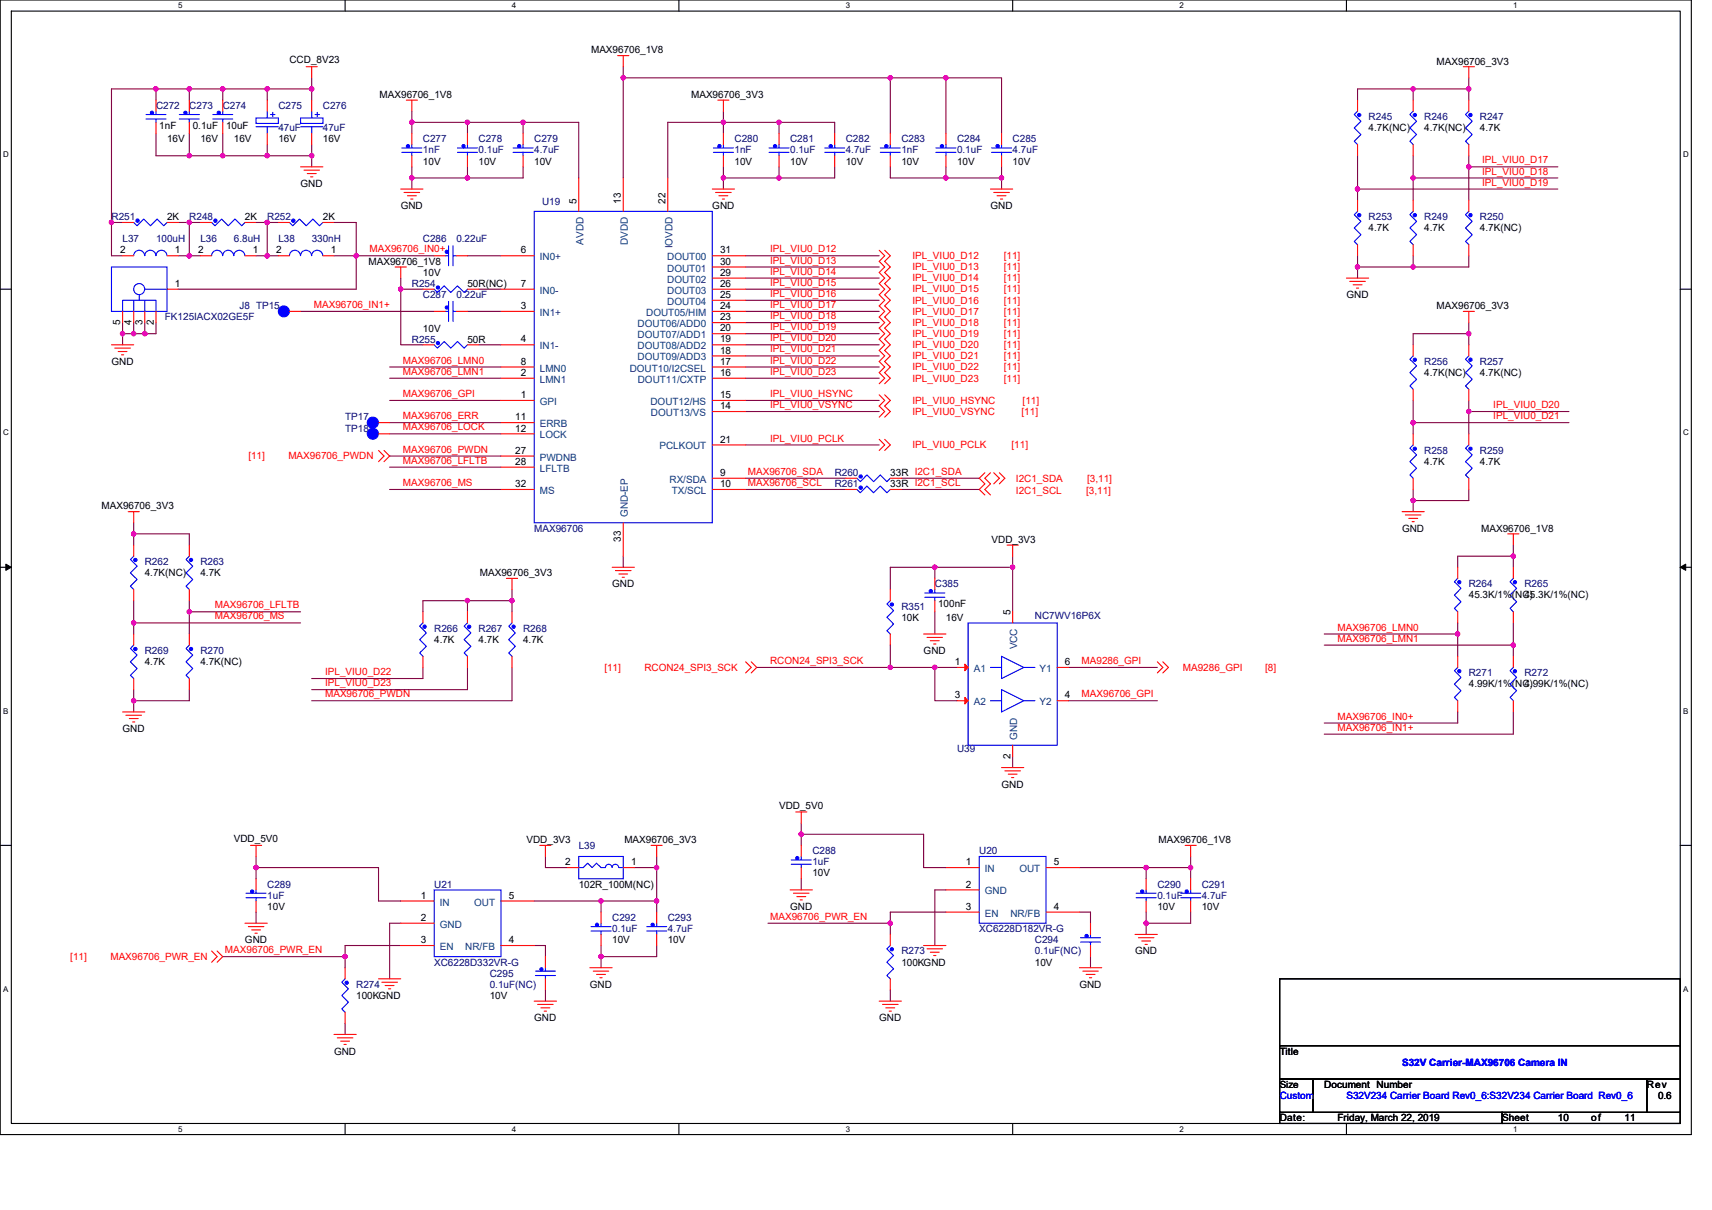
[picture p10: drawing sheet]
<svg xmlns="http://www.w3.org/2000/svg" width="297mm" height="210mm" viewBox="0 0 297 210" stroke-linecap="round" stroke-linejoin="round" font-family="sans-serif">
<path d="M0 0h293.5v196.9h-293.5zM2 1.9h289.5v193.1h-289.5z" fill="none" stroke="#000" stroke-width=".19"/>
<g fill="#fff">
<path d="M30.9 .2h.8v1.6h-.8z"/>
<path d="M30.9 195.2h.8v1.5h-.8z"/>
</g>
<path d="M59.9 0v1.9M59.9 195v1.9" fill="none" stroke="#000" stroke-width=".19"/>
<g fill="#fff">
<path d="M88.8 .2h.8v1.6h-.8z"/>
<path d="M88.8 195.2h.8v1.5h-.8z"/>
</g>
<path d="M117.8 0v1.9M117.8 195v1.9" fill="none" stroke="#000" stroke-width=".19"/>
<g fill="#fff">
<path d="M146.7 .2h.8v1.6h-.8z"/>
<path d="M146.7 195.2h.8v1.5h-.8z"/>
</g>
<path d="M175.7 0v1.9M175.7 195v1.9" fill="none" stroke="#000" stroke-width=".19"/>
<g fill="#fff">
<path d="M204.7 .2h.7v1.6h-.7z"/>
<path d="M204.7 195.2h.7v1.5h-.7z"/>
</g>
<path d="M233.6 0v1.9M233.6 195v1.9" fill="none" stroke="#000" stroke-width=".19"/>
<g fill="#fff">
<path d="M262.6 .2h.7v1.6h-.7z"/>
<path d="M262.6 195.2h.7v1.5h-.7z"/>
<path d="M.5 26.1h1v1.5h-1z"/>
<path d="M292 26.1h1v1.5h-1z"/>
<path d="M.5 74.3h1v1.6h-1z"/>
<path d="M292 74.3h1v1.6h-1z"/>
</g>
<path d="M0 50.2h2M291.5 50.2h2" fill="none" stroke="#000" stroke-width=".19"/>
<g fill="#fff">
<path d="M.5 122.6h.9v1.5h-.9z"/>
<path d="M292 122.6h.9v1.5h-.9z"/>
</g>
<path d="M0 98.4h2M291.5 98.4h2" fill="none" stroke="#000" stroke-width=".19"/>
<path d="M1 97.9l1 .5-1 .6zM291.5 98.4l1-.5v1.1z" fill="#000" stroke="#000" stroke-width=".17"/>
<g fill="#fff">
<path d="M.5 170.8h.9v1.6h-.9z"/>
<path d="M292 170.8h.9v1.6h-.9z"/>
</g>
<path d="M0 146.7h2M291.5 146.7h2M222 169.9h69.5v11.6h-69.5zM222 181.5h69.5v5.7h-69.5zM222 187.2h5.8v5.8h-5.8zM222 193h38.6v2h-38.6zM227.8 187.2h57.9v5.8h-57.9zM260.6 193h30.9v2h-30.9zM285.7 187.2h5.8v5.8h-5.8z" fill="none" stroke="#000" stroke-width=".19"/>
<g fill="none" stroke="#800040" stroke-width=".19">
<path d="M27.1 15.4h5.7M27.1 15.4h-7.8v23.2M27.1 15.4v2M32.8 15.4v2M32.8 15.4h5.8M38.6 15.4v2M38.6 15.4h7.8M46.4 15.4h7.7M46.4 15.4v2M54.1 13.5v1.9M54.1 15.4v2M71.5 19.3v1.9"/>
<path d="M108.1 13.5h46.4M108.1 11.6v1.9M108.1 13.5v17.4M125.5 19.3v1.9M154.5 13.5h9.6M154.5 13.5v9.7M164.1 13.5h9.7v9.7M164.1 13.5v9.7M245.2 15.4h9.6v2M245.2 15.4v2M245.2 15.4h-9.7v2M254.8 13.5v1.9"/>
<path d="M19.3 38.6h2M19.3 38.6v5.8h2M27.1 23.2v3.8h5.7M30.9 38.6h1.9M32.8 38.6h2M32.8 38.6v5.8M32.8 23.2v3.8M32.8 27h5.8M38.6 23.2v3.8M38.6 27h7.8M44.4 38.6h2M46.4 25.1v1.9"/>
<path d="M46.4 38.6h1.9M46.4 27h7.7M46.4 38.6v5.8M54.1 27v2M54.1 25.1v1.9M58 38.6h3.8v5.8M71.5 29v1.9M71.5 21.2v2M71.5 30.9v1.9M71.5 30.9h9.6M71.5 21.2h9.6M81.1 21.2v2"/>
<path d="M81.1 29v1.9M81.1 21.2h9.7M90.8 21.2v2M90.8 29v1.9h-9.7M90.8 21.2h9.6v9.7M125.5 29v1.9M125.5 21.2v2M125.5 30.9v1.9M125.5 21.2h9.7M125.5 30.9h9.7M125.5 21.2h-9.6v9.7M135.2 21.2h9.6v2"/>
<path d="M135.2 29v1.9M135.2 21.2v2M144.8 29v1.9h-9.6M154.5 29v1.9h9.6M164.1 29v1.9M164.1 30.9h9.7M173.8 30.9v1.9M173.8 29v1.9M235.5 32.8h34.8M235.5 32.8v1.9M235.5 27v5.8M245.2 30.9h25.1"/>
<path d="M245.2 30.9v3.8M245.2 27v3.9M254.8 29h15.5M254.8 27v2M254.8 29v5.7M21.3 57.9h1.9M21.3 56v1.9M21.3 57.9v1.9M23.2 57.9h1.9M23.2 56v1.9M25.1 56v1.9M27.1 56v1.9h-2"/>
<path d="M30.9 44.4h1.9M32.8 44.4h2M44.4 44.4h2M46.4 44.4h1.9M52.2 54h23.1M58 44.4h3.8M61.8 44.4v5.8h-30.9M61.8 44.4h13.5M69.5 48.3v1.9h3.9M69.5 50.2v9.6h3.9M81.1 44.4h5.8M81.1 54h5.8"/>
<path d="M83 50.2h3.9M83 59.8h3.9M129.4 44.4h23.1M129.4 46.3h23.1M129.4 48.3h23.1M129.4 50.2h23.1M129.4 52.1h23.1M129.4 54h23.1M129.4 56h23.1M129.4 57.9h23.1M129.4 59.8h23.1M235.5 46.3h9.7"/>
<path d="M235.5 46.3v2M235.5 44.4v1.9M245.2 44.4v1.9M254.8 57.9v1.9M254.8 57.9h-9.6v1.9M254.8 56v1.9M254.8 44.4v1.9h-9.6M67.6 79.1h19.3M67.6 69.5h19.3M67.6 73.3h19.3M67.6 75.3h19.3M67.6 63.7h19.3"/>
<path d="M67.6 65.6h19.3M129.4 61.8h23.1M129.4 63.7h23.1M129.4 65.6h23.1M129.4 69.5h23.1M129.4 71.4h23.1M129.4 77.2h23.1M245.2 73.3h27M245.2 73.3v2M245.2 69.5v3.8M254.8 71.4v3.9M254.8 69.5v1.9"/>
<path d="M254.8 71.4h17.4M23.2 92.6h9.6v2M23.2 92.6v2M23.2 90.7v1.9M67.6 81.1h19.3M67.6 84.9h19.3M108.1 96.5v1.9M129.4 83h17.3M129.4 84.9h17.3M156.4 83h13.5M156.4 84.9h13.5M162.2 98.4v2"/>
<path d="M162.2 98.4h13.5M162.2 98.4h-7.7v3.9M175.7 96.5v1.9M175.7 98.4v7.8M245.2 86.9v1.9M245.2 84.9v2M254.8 84.9v2h-9.6M262.6 96.5v1.9M262.6 96.5h-9.7v1.9M262.6 94.6v1.9M23.2 108.1h29M23.2 108.1v1.9"/>
<path d="M23.2 119.7v1.9M23.2 104.2v3.9M32.8 104.2v2M32.8 106.2v3.8M32.8 119.7v1.9h-9.6M32.8 106.2h19.4M73.4 115.8v2h-19.3M81.1 104.2h7.7M81.1 104.2h-7.7v2M81.1 104.2v2M81.1 115.8v3.9h-27M88.8 102.3v1.9"/>
<path d="M88.8 104.2v2M88.8 115.8v5.8h-34.7M131.3 115.8h23.2M154.5 115.8h7.7M154.5 112v3.8M162.2 106.2v3.8M162.2 115.8v5.8h3.8M162.2 115.8h3.8M185.4 115.8h15.4M229.8 112h32.8M229.8 110h23.1M252.9 108.1v1.9"/>
<path d="M252.9 110v3.9M262.6 108.1v3.9M262.6 112v1.9M23.2 121.6v1.9M175.7 131.3v1.9M185.4 121.6h15.4M252.9 123.5v2h-23.1M262.6 123.5v3.9h-32.8M44.4 150.6v1.9M44.4 158.3v1.9M44.4 150.6h21.3v5.8h3.8M44.4 148.6v2"/>
<path d="M92.7 156.4h11.6M94.6 148.6v2h3.9M104.3 156.4v1.9M104.3 156.4h9.6M110.1 150.6h3.8M113.9 156.4v1.9M113.9 150.6v5.8M113.9 148.6v2M139 142.9v1.9M139 144.8v1.9M139 152.5v1.9M139 144.8h21.2v5.8h3.9"/>
<path d="M164.1 154.4h-1.9v9.7M164.1 158.3h-9.6v1.9M187.3 150.6h11.6M187.3 158.3h1.9v1.9M198.9 158.3v1.9M198.9 150.6v1.9M198.9 150.6h7.7M206.6 150.6v1.9M206.6 158.3v1.9h-7.7M206.6 148.6v2M38.6 166h21.3M59.9 177.6v1.9"/>
<path d="M59.9 166v1.9M69.5 160.2h-1.9v9.7M69.5 164.1h-9.6v1.9M92.7 164.1h1.9v1.9M94.6 171.8v1.9M104.3 166v1.9M104.3 164.1v1.9M113.9 164.1v1.9h-9.6M133.2 160.2h21.3M154.5 171.8v1.9M154.5 160.2v2M189.2 166v1.9"/>
<path d="M198.9 160.2v2"/>
</g>
<g fill="#f0f" stroke="#f0f" stroke-width=".19">
<circle cx="245.2" cy="86.9" r=".38"/>
<circle cx="254.8" cy="57.9" r=".38"/>
<circle cx="254.8" cy="71.4" r=".38"/>
<circle cx="245.2" cy="73.3" r=".38"/>
<circle cx="32.8" cy="106.2" r=".38"/>
<circle cx="198.9" cy="150.6" r=".38"/>
<circle cx="198.9" cy="160.2" r=".38"/>
<circle cx="206.6" cy="150.6" r=".38"/>
<circle cx="139" cy="144.8" r=".38"/>
<circle cx="154.5" cy="160.2" r=".38"/>
<circle cx="44.4" cy="150.6" r=".38"/>
<circle cx="104.3" cy="156.3" r=".38"/>
<circle cx="113.9" cy="156.3" r=".38"/>
<circle cx="104.3" cy="166" r=".38"/>
<circle cx="59.9" cy="166" r=".38"/>
<circle cx="81.1" cy="30.9" r=".38"/>
<circle cx="71.4" cy="30.9" r=".38"/>
<circle cx="173.8" cy="30.9" r=".38"/>
<circle cx="164.1" cy="30.9" r=".38"/>
<circle cx="135.2" cy="21.2" r=".38"/>
<circle cx="135.2" cy="30.9" r=".38"/>
<circle cx="125.5" cy="30.9" r=".38"/>
<circle cx="125.5" cy="21.2" r=".38"/>
<circle cx="113.9" cy="150.6" r=".38"/>
<circle cx="21.3" cy="57.9" r=".38"/>
<circle cx="25.1" cy="57.9" r=".38"/>
<circle cx="23.2" cy="57.9" r=".38"/>
<circle cx="81.1" cy="21.2" r=".38"/>
<circle cx="71.4" cy="21.2" r=".38"/>
<circle cx="154.5" cy="13.5" r=".38"/>
<circle cx="108.1" cy="13.5" r=".38"/>
<circle cx="32.8" cy="44.4" r=".38"/>
<circle cx="32.8" cy="38.6" r=".38"/>
<circle cx="46.4" cy="38.6" r=".38"/>
<circle cx="46.4" cy="44.4" r=".38"/>
<circle cx="46.4" cy="27" r=".38"/>
<circle cx="38.6" cy="27" r=".38"/>
<circle cx="32.8" cy="27" r=".38"/>
<circle cx="54.1" cy="27" r=".38"/>
<circle cx="27" cy="15.4" r=".38"/>
<circle cx="54.1" cy="15.4" r=".38"/>
<circle cx="38.6" cy="15.4" r=".38"/>
<circle cx="32.8" cy="15.4" r=".38"/>
<circle cx="46.4" cy="15.4" r=".38"/>
<circle cx="61.8" cy="44.4" r=".38"/>
<circle cx="88.8" cy="104.2" r=".38"/>
<circle cx="23.2" cy="121.6" r=".38"/>
<circle cx="23.2" cy="92.6" r=".38"/>
<circle cx="23.2" cy="108.1" r=".38"/>
<circle cx="19.3" cy="38.6" r=".38"/>
<circle cx="90.7" cy="21.2" r=".38"/>
<circle cx="81.1" cy="104.2" r=".38"/>
<circle cx="164.1" cy="13.5" r=".38"/>
<circle cx="69.5" cy="50.2" r=".38"/>
<circle cx="235.5" cy="46.3" r=".38"/>
<circle cx="245.2" cy="46.3" r=".38"/>
<circle cx="245.2" cy="30.9" r=".38"/>
<circle cx="235.5" cy="32.8" r=".38"/>
<circle cx="254.8" cy="28.9" r=".38"/>
<circle cx="254.8" cy="15.4" r=".38"/>
<circle cx="245.2" cy="15.4" r=".38"/>
<circle cx="262.6" cy="96.5" r=".38"/>
<circle cx="262.6" cy="111.9" r=".38"/>
<circle cx="252.9" cy="110" r=".38"/>
<circle cx="162.2" cy="98.4" r=".38"/>
<circle cx="175.7" cy="98.4" r=".38"/>
<circle cx="154.5" cy="115.8" r=".38"/>
<circle cx="162.2" cy="115.8" r=".38"/>
</g>
<g fill="none" stroke="#f00" stroke-width=".19">
<path d="M27.1 17.4v1.9M32.8 17.4v1.9M38.6 17.4v1.9M46.4 17.4v1.9M53.1 11.6h2M54.1 11.6v1.9M54.1 17.4v1.9M70.5 17.4h1.9M71.5 17.4v1.9M107.2 9.7h1.9M108.1 9.7v1.9M124.5 17.4h2"/>
<path d="M125.5 17.4v1.9M235.5 17.4v1.9M245.2 17.4v1.9M253.9 11.6h1.9M254.8 11.6v1.9M254.8 17.4v1.9M21.3 38.6h1.9M27.1 21.2v2M29 38.6h1.9M32.8 21.2v2M34.8 38.6h1.9M38.6 21.2v2"/>
<path d="M42.5 38.6h1.9M46.4 23.2v1.9M48.3 38.6h1.9M52.2 29h3.8M52.7 29.5h2.7M53.3 30.1h1.6M53.9 30.7h.4M54.1 23.2v1.9M56 38.6h2M69.5 32.8h3.9M70.1 33.4h2.7M70.7 34h1.5"/>
<path d="M71.3 34.5h.3M71.5 23.2v1.9M71.5 27v2M81.1 23.2v1.9M81.1 27v2M90.8 23.2v1.9M90.8 27v2M100.4 30.9v5.8M108.1 30.9v5.8M115.9 30.9v5.8M123.6 32.8h3.8M124.2 33.4h2.7"/>
<path d="M124.7 34h1.6M125.3 34.5h.4M125.5 23.2v1.9M125.5 27v2M135.2 23.2v1.9M135.2 27v2M144.8 23.2v1.9M144.8 27v2M154.5 23.2v1.9M154.5 27v2M164.1 23.2v1.9M164.1 27v2"/>
<path d="M171.8 32.8h3.9M172.4 33.4h2.7M173 34h1.5M173.6 34.5h.4M173.8 23.2v1.9M173.8 27v2M235.5 25.1v1.9M235.5 34.7v2M245.2 34.7v2M245.2 25.1v1.9M254.8 25.1v1.9M254.8 34.7v2"/>
<path d="M19.3 59.8h3.9M21.3 44.4h1.9M21.3 54v2M23.2 54v2M25.1 54v2M27.1 54v2M29 50.2h1.9M29 44.4h1.9M34.8 44.4h1.9M42.5 44.4h1.9M48.3 44.4h1.9M50.2 54h2"/>
<path d="M56 44.4h2M68.6 46.3h1.9M69.5 46.3v2M73.4 59.8h1.9M73.4 50.2h1.9M75.3 54h2M75.3 44.4h2M79.2 54h1.9M79.2 44.4h1.9M81.1 59.8h1.9M81.1 50.2h1.9M86.9 54h5.8"/>
<path d="M86.9 59.8h5.8M86.9 44.4h5.8M86.9 50.2h5.8M123.6 59.8h5.8M123.6 57.9h5.8M123.6 56h5.8M123.6 54h5.8M123.6 52.1h5.8M123.6 50.2h5.8M123.6 48.3h5.8M123.6 46.3h5.8M123.6 44.4h5.8"/>
<path d="M152.5 43.4l1 1-1 1 1 .9-1 1 1 1-1 .9 1 1-1 1 1 .9-1 1 1 .9-1 1 1 1-1 .9 1 1-1 1 1 .9-1 1 1 1-1 .9 1 1-1 1 1 .9-1 1M153.5 43.4l1 1-1 1 1 .9-1 1 1 1-1 .9 1 1-1 1 1 .9-1 1 1 .9-1 1 1 1-1 .9 1 1-1 1 1 .9-1 1 1 1-1 .9 1 1-1 1 1 .9-1 1M233.6 48.3h3.9M234.2 48.8h2.7M234.8 49.4h1.5M235.3 50h.4M235.5 42.5v1.9M245.2 42.5v1.9M245.2 59.8v2M253.9 54h1.9M254.8 54v2M254.8 59.8v2"/>
<path d="M254.8 42.5v1.9M19.9 60.4h2.7M20.5 61h1.5M21.1 61.6h.4M65.7 78.2l.9 .9-.9 1M65.7 75.3h1.9M65.7 73.3h1.9M66.6 78.2l1 .9-1 1M86.9 69.5h5.8M86.9 65.6h5.8M86.9 79.1h5.8M86.9 73.3h5.8"/>
<path d="M86.9 75.3h5.8M86.9 63.7h5.8M123.6 71.4h5.8M123.6 69.5h5.8M123.6 65.6h5.8M123.6 63.7h5.8M123.6 61.8h5.8M123.6 77.2h5.8M152.5 68.5l1 1-1 1 1 .9-1 1M152.5 76.2l1 1-1 1M153.5 68.5l1 1-1 1 1 .9-1 1M153.5 76.2l1 1-1 1"/>
<path d="M245.2 75.3v1.9M245.2 67.6v1.9M254.8 67.6v1.9M254.8 75.3v1.9M22.2 88.8h2M23.2 88.8v1.9M23.2 94.6v1.9M32.8 94.6v1.9M86.9 81.1h5.8M86.9 84.9h5.8M106.2 98.4h3.9M106.8 99h2.7"/>
<path d="M107.4 99.6h1.5M108.1 90.7v5.8M123.6 83h5.8M123.6 84.9h5.8M146.7 83h2M146.7 84.9h2M154.5 83h1.9M154.5 84.9h1.9M170.9 82l-1 1 1 1-1 .9 1 1M171.8 82l-.9 1 .9 1-.9 .9 .9 1M172.4 82l1 1-1 1M173.4 82l.9 1-.9 1"/>
<path d="M174.7 94.6h2M175.7 94.6v1.9M243.3 88.8h3.8M243.8 89.4h2.7M244.4 90h1.6M245 90.5h.4M245.2 83v1.9M252.9 98.4v2M254.8 83v1.9M261.6 92.6h1.9M262.6 92.6v2M262.6 98.4v2"/>
<path d="M23.2 110v2M23.2 117.8v1.9M23.2 102.3v1.9M32.8 110v2M32.8 117.8v1.9M32.8 102.3v1.9M73.4 106.2v1.9M73.4 113.9v1.9M81.1 106.2v1.9M81.1 113.9v1.9M87.9 100.4h1.9M88.8 100.4v1.9"/>
<path d="M88.8 106.2v1.9M88.8 113.9v1.9M107.9 100.2h.4M129.4 114.9l.9 .9-.9 1M130.3 114.9l1 .9-1 1M154.5 102.3v1.9M154.5 110v2M160.2 110h3.9M160.8 110.6h2.7M161.4 111.2h1.6M162 111.8h.4M162.2 100.4v1.9"/>
<path d="M162.2 104.2v2M166 115.8h2M175.7 106.2v1.9M183.4 115.8h2M200.8 114.9l1 .9-1 1M201.8 114.9l.9 .9-.9 1M252.9 106.2v1.9M252.9 113.9v1.9M262.6 106.2v1.9M262.6 113.9v1.9M21.3 123.5h3.8M21.8 124.1h2.8"/>
<path d="M22.4 124.7h1.6M23 125.3h.4M166 121.6h2M173.8 133.2h3.8M174.3 133.8h2.8M174.9 134.3h1.6M175.5 134.9h.4M175.7 129.3v2M183.4 121.6h2M252.9 121.6v1.9M262.6 121.6v1.9M43.5 146.7h1.9"/>
<path d="M44.4 146.7v1.9M44.4 152.5v1.9M44.4 156.4v1.9M69.5 156.4h5.8M86.9 156.4h5.8M93.7 146.7h1.9M94.6 146.7v1.9M98.5 150.6h1.9M104.3 158.3v1.9M108.1 150.6h2M113 146.7h1.9M113.9 146.7v1.9"/>
<path d="M113.9 158.3v1.9M137.1 154.4h3.8M137.7 155h2.7M138.1 140.9h1.9M138.3 155.6h1.5M138.8 156.2h.4M139 140.9v2M139 146.7v1.9M139 150.6v1.9M164.1 150.6h5.8M164.1 154.4h5.8M164.1 158.3h5.8"/>
<path d="M181.5 158.3h5.8M181.5 150.6h5.8M198.9 152.5v1.9M198.9 156.4v1.9M205.6 146.7h2M206.6 146.7v1.9M206.6 152.5v1.9M206.6 156.4v1.9M36.7 165l1 1-1 1M37.7 165l.9 1-.9 1M42.5 160.2h3.9M43.1 160.8h2.7"/>
<path d="M43.7 161.4h1.5M44.2 161.9h.4M58 179.5h3.8M59.9 167.9v2M59.9 175.7v1.9M65.7 169.9h3.8M66.2 170.5h2.8M66.8 171h1.6M67.4 171.6h.4M69.5 160.2h5.8M69.5 164.1h5.8M86.9 164.1h5.8"/>
<path d="M92.7 173.7h3.9M93.3 174.3h2.7M93.8 174.9h1.6M94.4 175.5h.4M94.6 166v1.9M94.6 169.9v1.9M102.3 167.9h3.9M102.9 168.5h2.7M103.5 169.1h1.5M104.1 169.7h.4M104.3 162.2v1.9M113.9 162.2v1.9"/>
<path d="M152.5 173.7h3.9M153.1 174.3h2.7M153.7 174.9h1.5M154.3 175.5h.4M154.5 162.2v1.9M154.5 169.9v1.9M160.2 164.1h3.9M160.8 164.7h2.7M161.4 165.2h1.6M162 165.8h.4M187.3 167.9h3.9M187.9 168.5h2.7"/>
<path d="M188.4 169.1h1.6M189 169.7h.4M189.2 160.2v2M189.2 164.1v1.9M196.9 162.2h3.9M197.5 162.7h2.7M198.1 163.3h1.5M198.7 163.9h.4M58.5 180.1h2.7M59.1 180.7h1.5M59.7 181.3h.4"/>
</g>
<g fill="none" stroke="#00f" stroke-width=".19">
<path d="M25.3 19.9h3.5M27.1 19.3v.6M31.1 19.9h3.5M32.8 19.3v.6M36.9 19.9h3.5M38.6 19.3v.6M46.4 19.3v1.2M46.9 19.9h.8M47.3 19.5v.8M54.1 19.3v1.2M54.7 19.9h.7M55.1 19.5v.8"/>
<path d="M235.5 19.3l-.5 .6 1.1 1.1-1.1 1.2 1.1 1.1-1.1 1.2 .5 .6M245.2 19.3l-.6 .6 1.2 1.1-1.2 1.2 1.2 1.1-1.2 1.2 .6 .6M254.8 19.3l-.5 .6 1.1 1.1-1.1 1.2 1.1 1.1-1.1 1.2 .5 .6M23.2 38.6l.6 .6 1.1-1.2 1.2 1.2 1.2-1.2 1.1 1.2 .6-.6M25.3 20.7h3.5M27.1 20.7v.5M31.1 20.7h3.5M32.8 20.7v.5M36.7 38.6l.6 .6 1.2-1.2 1.1 1.2 1.2-1.2 1.1 1.2 .6-.6M36.9 20.7h3.5M38.6 20.7v.5M44.4 20.5h3.9v.9h-3.9z"/>
<path d="M44.4 22h3.9M46.4 22v1.2M50.2 38.6l.6 .6 1.2-1.2 1.1 1.2 1.2-1.2 1.1 1.2 .6-.6M52.2 22h3.8M52.2 20.5h3.8v.9h-3.8zM54.1 22v1.2M69.7 26.4h3.5M69.7 25.7h3.5M71.5 26.4v.6M71.5 25.1v.6M79.4 26.4h3.4M79.4 25.7h3.4"/>
<path d="M81.1 26.4v.6M81.1 25.1v.6M89 26.4h3.5M89 25.7h3.5M90.8 26.4v.6M90.8 25.1v.6M92.7 36.7h30.9v54h-30.9zM123.8 26.4h3.5M123.8 25.7h3.5M125.5 25.1v.6M125.5 26.4v.6M133.4 26.4h3.5"/>
<path d="M133.4 25.7h3.5M135.2 26.4v.6M135.2 25.1v.6M143.1 26.4h3.5M143.1 25.7h3.5M144.8 25.1v.6M144.8 26.4v.6M152.7 26.4h3.5M152.7 25.7h3.5M154.5 26.4v.6M154.5 25.1v.6M162.4 26.4h3.5"/>
<path d="M162.4 25.7h3.5M164.1 25.1v.6M164.1 26.4v.6M172 26.4h3.5M172 25.7h3.5M173.8 26.4v.6M173.8 25.1v.6M235.5 36.7l-.5 .6 1.1 1.1-1.1 1.2 1.1 1.1-1.1 1.2 .5 .6M245.2 36.7l-.6 .6 1.2 1.1-1.2 1.2 1.2 1.1-1.2 1.2 .6 .6M254.8 36.7l-.5 .6 1.1 1.1-1.1 1.2 1.1 1.1-1.1 1.2 .5 .6M19.3 46.3h9.7v7.7h-9.7zM21.3 54v-1.9h5.8v1.9"/>
<path d="M23.2 52.1v1.9M23.2 44.4a.96 .96 0 0 1 1-1 .96 .96 0 0 1 .9 1 .97 .97 0 0 1 1-1 .97 .97 0 0 1 1 1 .95 .95 0 0 1 .9-1 .95 .95 0 0 1 1 1M24.2 51.2v.9M25.1 50.2h3.9M25.1 52.1v1.9M36.7 44.4a.95 .95 0 0 1 1-1 .95 .95 0 0 1 .9 1M38.6 44.4a.96 .96 0 0 1 1-1 .96 .96 0 0 1 1 1 .95 .95 0 0 1 .9-1 .95 .95 0 0 1 1 1M50.2 44.4a.96 .96 0 0 1 1-1 .96 .96 0 0 1 1 1 .95 .95 0 0 1 .9-1 .95 .95 0 0 1 1 1M54.1 44.4a.96 .96 0 0 1 .9-1 .96 .96 0 0 1 1 1M75.3 59.8l.6 .6 1.2-1.1 1.1 1.1 1.2-1.1 1.1 1.1 .6-.6M75.3 50.2l.6 .6 1.2-1.2 1.1 1.2 1.2-1.2 1.1 1.2 .6-.6M77.3 54h.5"/>
<path d="M77.3 44.4h.5M77.8 52.3v3.5M77.8 42.7v3.4M78.6 54h.6M78.6 44.4h.6M78.6 52.3v3.5M78.6 42.7v3.4M245.2 77.2l-.6 .6 1.2 1.2-1.2 1.1 1.2 1.2-1.2 1.1 .6 .6M245.2 61.8l-.6 .6 1.2 1.1-1.2 1.2 1.2 1.1-1.2 1.2 .6 .6M254.8 61.8l-.5 .6 1.1 1.1-1.1 1.2 1.1 1.1-1.1 1.2 .5 .6M254.8 77.2l-.5 .6 1.1 1.2-1.1 1.1 1.1 1.2-1.1 1.1 .5 .6M23.2 96.5l-.6 .6 1.2 1.2-1.2 1.1 1.2 1.2-1.2 1.1 .6 .6"/>
<path d="M32.8 96.5l-.5 .6 1.1 1.2-1.1 1.1 1.1 1.2-1.1 1.1 .5 .6M148.7 83l.6 .6 1.1-1.2 1.2 1.2 1.1-1.2 1.2 1.2 .6-.6M148.7 84.9l.6 .6 1.1-1.2 1.2 1.2 1.1-1.2 1.2 1.2 .6-.6M23.2 112l-.6 .5 1.2 1.2-1.2 1.2 1.2 1.1-1.2 1.2 .6 .6M32.8 112l-.5 .5 1.1 1.2-1.1 1.2 1.1 1.1-1.1 1.2 .5 .6M73.4 108.1l-.6 .6 1.2 1.1-1.2 1.2 1.2 1.2-1.2 1.1 .6 .6M81.1 108.1l-.6 .6 1.2 1.1-1.2 1.2 1.2 1.2-1.2 1.1 .6 .6M88.8 108.1l-.5 .6 1.1 1.1-1.1 1.2 1.1 1.2-1.1 1.1 .5 .6M154.5 104.2l-.6 .6 1.1 1.2-1.1 1.1 1.1 1.2-1.1 1.2 .6 .5M160.5 103.7h3.4M160.5 102.9h3.4M162.2 102.3v.6"/>
<path d="M162.2 103.7v.5M168 108.1h15.4v21.2h-15.4zM171.8 115.8h2M177.6 115.8l-3.8 2v-3.9l3.8 1.9h2M252.9 100.4l-.6 .6 1.2 1.1-1.2 1.2 1.2 1.1-1.2 1.2 .6 .6M252.9 115.8l-.6 .6 1.2 1.2-1.2 1.1 1.2 1.2-1.2 1.1 .6 .6M262.6 100.4l-.6 .6 1.1 1.1-1.1 1.2 1.1 1.1-1.1 1.2 .6 .6M262.6 115.8l-.6 .6 1.1 1.2-1.1 1.1 1.1 1.2-1.1 1.1 .6 .6M171.8 121.6h2M177.6 121.6l-3.8 1.9v-3.8l3.8 1.9h2M42.7 155.8h3.5M42.7 155h3.5"/>
<path d="M44.4 155.8v.6M44.4 154.4v.6M75.3 154.4h11.6v11.6h-11.6zM100.4 148.6h7.7v3.9h-7.7zM106.2 150.5a.57 .57 0 0 0-.6-.5 .57 .57 0 0 0-.6 .6h-.7l-.8-.8-.8 .8-.7-.8-.8 .8h-.8M106.2 150.5a.57 .57 0 0 1 .6-.5 .57 .57 0 0 1 .6 .5l.7 .1M137.3 150h3.5M137.3 149.2h3.5M139 150v.6M139 148.6v.6M169.9 148.6h11.6v11.6h-11.6zM197.1 155.8h3.5"/>
<path d="M197.1 155h3.5M198.9 154.4v.6M198.9 155.8v.6M204.8 155.8h3.5M204.8 155h3.5M206.6 155.8v.6M206.6 154.4v.6M59.9 169.9l-.6 .6 1.1 1.1-1.1 1.2 1.1 1.1-1.1 1.2 .6 .6M92.9 169.3h3.5M92.9 168.5h3.5M94.6 169.3v.6M94.6 167.9v.6"/>
<path d="M102.5 161.6h3.5M102.5 160.8h3.5M104.3 160.2v.6M104.3 161.6v.6M112.2 161.6h3.5M112.2 160.8h3.5M113.9 161.6v.6M113.9 160.2v.6M154.5 164.1l-.6 .6 1.1 1.1-1.1 1.2 1.1 1.1-1.1 1.2 .6 .6M187.5 163.5h3.4M187.5 162.7h3.4M189.2 163.5v.6"/>
<path d="M189.2 162.2v.5"/>
<circle cx="24.1" cy="50.2" r=".96"/>
</g>
<g fill="#00f" stroke="#00f" stroke-width=".19">
<circle cx="245.5" cy="37.3" r=".28"/>
<circle cx="113.2" cy="160.5" r=".28"/>
<circle cx="161.5" cy="102.6" r=".28"/>
<circle cx="90.1" cy="25.4" r=".28"/>
<circle cx="198.2" cy="154.7" r=".28"/>
<circle cx="77.5" cy="53.4" r=".28"/>
<circle cx="76" cy="59.5" r=".28"/>
<circle cx="33.1" cy="112.6" r=".28"/>
<circle cx="255.1" cy="62.4" r=".29"/>
<circle cx="153.8" cy="25.4" r=".29"/>
<circle cx="205.9" cy="154.7" r=".28"/>
<circle cx="163.4" cy="25.4" r=".29"/>
<circle cx="23.9" cy="38.3" r=".29"/>
<circle cx="245.5" cy="77.9" r=".28"/>
<circle cx="173.1" cy="25.4" r=".29"/>
<circle cx="154.7" cy="164.7" r=".28"/>
<circle cx="255.1" cy="20" r=".28"/>
<circle cx="64.7" cy="75.3" r=".96"/>
<circle cx="37.4" cy="38.3" r=".28"/>
<circle cx="89.1" cy="108.8" r=".28"/>
<circle cx="124.8" cy="25.4" r=".29"/>
<circle cx="64.7" cy="73.3" r=".96"/>
<circle cx="255.1" cy="77.9" r=".28"/>
<circle cx="255.1" cy="37.3" r=".28"/>
<circle cx="26.4" cy="19.6" r=".28"/>
<circle cx="50.9" cy="38.3" r=".29"/>
<circle cx="235.8" cy="20" r=".28"/>
<circle cx="262.8" cy="101" r=".28"/>
<circle cx="70.8" cy="25.4" r=".28"/>
<circle cx="33.1" cy="97.2" r=".28"/>
<circle cx="134.5" cy="25.4" r=".29"/>
<circle cx="93.9" cy="168.2" r=".28"/>
<circle cx="77.5" cy="43.7" r=".28"/>
<circle cx="253.2" cy="101" r=".28"/>
<circle cx="38" cy="19.6" r=".28"/>
<circle cx="80.4" cy="25.4" r=".28"/>
<circle cx="144.1" cy="25.4" r=".29"/>
<circle cx="253.2" cy="116.5" r=".28"/>
<circle cx="43.7" cy="154.7" r=".28"/>
<circle cx="32.2" cy="19.6" r=".28"/>
<circle cx="188.5" cy="162.4" r=".28"/>
<circle cx="262.8" cy="116.5" r=".28"/>
<circle cx="154.7" cy="104.9" r=".28"/>
<circle cx="149.3" cy="82.7" r=".28"/>
<circle cx="103.6" cy="160.5" r=".28"/>
<circle cx="81.4" cy="108.8" r=".29"/>
<circle cx="245.5" cy="20" r=".28"/>
<circle cx="73.7" cy="108.8" r=".29"/>
<circle cx="76" cy="49.9" r=".28"/>
<circle cx="23.5" cy="112.6" r=".28"/>
<circle cx="23.5" cy="97.2" r=".28"/>
<circle cx="245.5" cy="62.4" r=".29"/>
<circle cx="149.3" cy="84.6" r=".29"/>
<circle cx="138.3" cy="148.9" r=".28"/>
<circle cx="49.3" cy="54" r=".95"/>
<circle cx="235.8" cy="37.3" r=".28"/>
<circle cx="60.1" cy="170.5" r=".28"/>
</g>
<g fill="#f00" stroke="#f00" stroke-width=".19">
<path d="M167.4 115.3l.6 .5-.6 .6z"/>
<path d="M167.4 121l.6 .6-.6 .6z"/>
</g>
<g font-size="1.7">
<text x="50.2" y="11">CCD_8V23</text>
<text x="102.5" y="9.3">MAX96706_1V8</text>
<text x="249.3" y="11.2">MAX96706_3V3</text>
<text x="65.9" y="17">MAX96706_1V8</text>
<text x="119.9" y="17">MAX96706_3V3</text>
<text x="27.6" y="22.4">1nF</text>
<text x="33.4" y="22.4">0.1uF</text>
<text x="39.2" y="22.4">10uF</text>
<text x="237.5" y="22.8">4.7K(NC)</text>
<text x="247.1" y="22.8">4.7K(NC)</text>
<text x="256.8" y="22.8">4.7K</text>
<text x="29" y="24.7">16V</text>
<text x="34.8" y="24.7">16V</text>
<text x="40.6" y="24.7">16V</text>
<text x="48.3" y="24.7">16V</text>
<text x="56" y="24.7">16V</text>
<text x="73.4" y="28.6">10V</text>
<text x="83" y="28.6">10V</text>
<text x="92.7" y="28.6">10V</text>
<text x="127.4" y="28.6">10V</text>
<text x="137.1" y="28.6">10V</text>
<text x="146.7" y="28.6">10V</text>
<text x="156.4" y="28.6">10V</text>
<text x="166" y="28.6">10V</text>
<text x="175.7" y="28.6">10V</text>
<text x="52.2" y="32.4">GND</text>
<text x="100" y="35.3" transform="rotate(-90 100 35.3)">5</text>
<text x="107.7" y="35.3" transform="rotate(-90 107.7 35.3)">13</text>
<text x="115.5" y="35.3" transform="rotate(-90 115.5 35.3)">22</text>
<text x="29" y="38.2">2K</text>
<text x="42.5" y="38.2">2K</text>
<text x="56" y="38.2">2K</text>
<text x="69.5" y="36.3">GND</text>
<text x="123.6" y="36.3">GND</text>
<text x="171.8" y="36.3">GND</text>
<text x="237.5" y="40.2">4.7K</text>
<text x="247.1" y="40.2">4.7K</text>
<text x="256.8" y="40.2">4.7K(NC)</text>
<text x="20.9" y="44">2</text>
<text x="30.3" y="44">1</text>
<text x="34.4" y="44">2</text>
<text x="43.9" y="44">1</text>
<text x="47.9" y="44">2</text>
<text x="57.4" y="44">1</text>
<text x="63.9" y="45.9">MAX96706_1V8</text>
<text x="73.4" y="47.9">10V</text>
<text x="90.4" y="44">6</text>
<text x="124.9" y="47.9">29</text>
<text x="124.9" y="45.9">30</text>
<text x="124.9" y="44">31</text>
<text x="30.3" y="49.8">1</text>
<text x="81.1" y="49.8">50R(NC)</text>
<text x="90.4" y="53.6">3</text>
<text x="90.4" y="49.8">7</text>
<text x="124.9" y="53.6">24</text>
<text x="124.9" y="51.7">25</text>
<text x="124.9" y="49.8">26</text>
<text x="233.6" y="51.7">GND</text>
<text x="249.3" y="53.7">MAX96706_3V3</text>
<text x="20.9" y="56.3" transform="rotate(-90 20.9 56.3)">5</text>
<text x="22.8" y="56.3" transform="rotate(-90 22.8 56.3)">4</text>
<text x="24.7" y="56.3" transform="rotate(-90 24.7 56.3)">3</text>
<text x="26.7" y="56.3" transform="rotate(-90 26.7 56.3)">2</text>
<text x="73.4" y="57.5">10V</text>
<text x="81.1" y="59.5">50R</text>
<text x="90.4" y="59.4">4</text>
<text x="124.9" y="59.4">19</text>
<text x="124.9" y="57.5">20</text>
<text x="124.9" y="55.6">23</text>
<text x="19.3" y="63.3">GND</text>
<text x="90.4" y="65.2">2</text>
<text x="90.4" y="63.3">8</text>
<text x="124.9" y="65.2">16</text>
<text x="124.9" y="63.3">17</text>
<text x="124.9" y="61.4">18</text>
<text x="247.1" y="65.2">4.7K(NC)</text>
<text x="256.8" y="65.2">4.7K(NC)</text>
<text x="90.4" y="69.1">1</text>
<text x="124.9" y="69.1">15</text>
<text x="124.9" y="71">14</text>
<text x="89.4" y="72.9">11</text>
<text x="89.4" y="74.9">12</text>
<text x="124.9" y="76.8">21</text>
<text x="89.4" y="78.7">27</text>
<text x="89.4" y="80.7">28</text>
<text x="124.9" y="82.6">9</text>
<text x="154.5" y="82.6">33R I2C1_SDA</text>
<text x="247.1" y="80.7">4.7K</text>
<text x="256.8" y="80.7">4.7K</text>
<text x="17.6" y="88.4">MAX96706_3V3</text>
<text x="89.4" y="84.5">32</text>
<text x="124.9" y="84.5">10</text>
<text x="154.5" y="84.5">33R I2C1_SCL</text>
<text x="107.7" y="94" transform="rotate(-90 107.7 94)">33</text>
<text x="172" y="94.2">VDD_3V3</text>
<text x="243.3" y="92.3">GND</text>
<text x="257" y="92.3">MAX96706_1V8</text>
<text x="25.1" y="100">4.7K(NC)</text>
<text x="34.8" y="100">4.7K</text>
<text x="83.2" y="100">MAX96706_3V3</text>
<text x="106.2" y="101.9">GND</text>
<text x="156.4" y="107.7">10K</text>
<text x="162.8" y="105.4">100nF</text>
<text x="164.1" y="107.7">16V</text>
<text x="175.3" y="106.7" transform="rotate(-90 175.3 106.7)">5</text>
<text x="254.8" y="103.8">45.3K/1%(NC)</text>
<text x="264.5" y="103.8">45.3K/1%(NC)</text>
<text x="75.3" y="111.6">4.7K</text>
<text x="83" y="111.6">4.7K</text>
<text x="90.8" y="111.6">4.7K</text>
<text x="160.2" y="113.5">GND</text>
<text x="25.1" y="115.4">4.7K</text>
<text x="34.8" y="115.4">4.7K(NC)</text>
<text x="165.6" y="115.4">1</text>
<text x="184.8" y="115.4">6</text>
<text x="254.8" y="119.3">4.99K/1%(NC)</text>
<text x="264.5" y="119.3">4.99K/1%(NC)</text>
<text x="165.6" y="121.2">3</text>
<text x="184.8" y="121.2">4</text>
<text x="21.3" y="127">GND</text>
<text x="175.3" y="131.6" transform="rotate(-90 175.3 131.6)">2</text>
<text x="173.8" y="136.7">GND</text>
<text x="135.2" y="140.3">VDD_5V0</text>
<text x="40.6" y="146.1">VDD_5V0</text>
<text x="91.4" y="146.3">VDD_3V3</text>
<text x="108.3" y="146.3">MAX96706_3V3</text>
<text x="201" y="146.3">MAX96706_1V8</text>
<text x="73" y="156">1</text>
<text x="88.3" y="156">5</text>
<text x="98.1" y="150.2">2</text>
<text x="100.4" y="154.1">102R_100M(NC)</text>
<text x="109.5" y="150.2">1</text>
<text x="140.9" y="152.1">10V</text>
<text x="167.6" y="150.2">1</text>
<text x="167.6" y="154">2</text>
<text x="182.9" y="150.2">5</text>
<text x="46.4" y="157.9">10V</text>
<text x="73" y="159.8">2</text>
<text x="137.1" y="157.9">GND</text>
<text x="167.6" y="157.9">3</text>
<text x="182.9" y="157.9">4</text>
<text x="200.8" y="157.9">10V</text>
<text x="208.5" y="157.9">10V</text>
<text x="42.5" y="163.7">GND</text>
<text x="73" y="163.7">3</text>
<text x="88.3" y="163.7">4</text>
<text x="106.2" y="163.7">10V</text>
<text x="115.9" y="163.7">10V</text>
<text x="156.4" y="167.6">100KGND</text>
<text x="179.6" y="167.6">10V</text>
<text x="196.9" y="165.6">GND</text>
<text x="61.8" y="173.4">100KGND</text>
<text x="85" y="173.4">10V</text>
<text x="102.3" y="171.4">GND</text>
<text x="187.3" y="171.4">GND</text>
<text x="92.7" y="177.2">GND</text>
<text x="152.5" y="177.2">GND</text>
<text x="58" y="183">GND</text>
<text x="222" y="183">Title</text>
<text x="222" y="188.8">Size</text>
<text x="229.8" y="188.8">Document Number</text>
<text x="285.7" y="188.8">Rev</text>
<text x="287.7" y="190.7">0.6</text>
<text x="222" y="194.6">Date:</text>
<text x="232.1" y="194.6">Friday, March 22, 2019</text>
<text x="260.6" y="194.6">Sheet</text>
<text x="270.3" y="194.6">10</text>
<text x="276.1" y="194.6">of</text>
<text x="281.9" y="194.6">11</text>
</g>
<g font-size="1.7" fill="#000080">
<text x="27.1" y="18.9">C272</text>
<text x="32.8" y="18.9">C273</text>
<text x="38.6" y="18.9">C274</text>
<text x="48.3" y="18.9">C275</text>
<text x="48.3" y="22.8">47uF</text>
<text x="56" y="18.9">C276</text>
<text x="56" y="22.8">47uF</text>
<text x="237.5" y="20.8">R245</text>
<text x="247.1" y="20.8">R246</text>
<text x="256.8" y="20.8">R247</text>
<text x="73.4" y="24.7">C277</text>
<text x="73.4" y="26.6">1nF</text>
<text x="83" y="24.7">C278</text>
<text x="83" y="26.6">0.1uF</text>
<text x="92.7" y="24.7">C279</text>
<text x="92.7" y="26.6">4.7uF</text>
<text x="127.4" y="24.7">C280</text>
<text x="127.4" y="26.6">1nF</text>
<text x="137.1" y="24.7">C281</text>
<text x="137.1" y="26.6">0.1uF</text>
<text x="146.7" y="24.7">C282</text>
<text x="146.7" y="26.6">4.7uF</text>
<text x="156.4" y="24.7">C283</text>
<text x="156.4" y="26.6">1nF</text>
<text x="166" y="24.7">C284</text>
<text x="166" y="26.6">0.1uF</text>
<text x="175.7" y="24.7">C285</text>
<text x="175.7" y="26.6">4.7uF</text>
<text x="94" y="35.5">U19</text>
<text x="19.3" y="38.2">R251</text>
<text x="32.8" y="38.2">R248</text>
<text x="46.4" y="38.2">R252</text>
<text x="237.5" y="38.2">R253</text>
<text x="247.1" y="38.2">R249</text>
<text x="256.8" y="38.2">R250</text>
<text x="21.3" y="42.1">L37</text>
<text x="27.1" y="42.1">100uH</text>
<text x="34.8" y="42.1">L36</text>
<text x="40.6" y="42.1">6.8uH</text>
<text x="48.3" y="42.1">L38</text>
<text x="54.1" y="42.1">330nH</text>
<text x="73.4" y="42.1">C286</text>
<text x="79.2" y="42.1">0.22uF</text>
<text x="41.5" y="53.7">J8 TP15</text>
<text x="71.5" y="49.8">R254</text>
<text x="73.4" y="51.7">C287</text>
<text x="79.2" y="51.7">0.22uF</text>
<text x="28.6" y="55.6">FK125IACX02GE5F</text>
<text x="71.5" y="59.5">R255</text>
<text x="247.1" y="63.3">R256</text>
<text x="256.8" y="63.3">R257</text>
<text x="59.9" y="74.9">TP18</text>
<text x="59.9" y="73">TP17</text>
<text x="144.8" y="82.6">R260</text>
<text x="247.1" y="78.8">R258</text>
<text x="256.8" y="78.8">R259</text>
<text x="144.8" y="84.5">R261</text>
<text x="92.7" y="92.3">MAX96706</text>
<text x="25.1" y="98.1">R262</text>
<text x="34.8" y="98.1">R263</text>
<text x="162.2" y="101.9">C385</text>
<text x="254.8" y="101.9">R264</text>
<text x="264.5" y="101.9">R265</text>
<text x="156.4" y="105.8">R351</text>
<text x="179.6" y="107.3">NC7WV16P6X</text>
<text x="25.1" y="113.5">R269</text>
<text x="34.8" y="113.5">R270</text>
<text x="75.3" y="109.6">R266</text>
<text x="83" y="109.6">R267</text>
<text x="90.8" y="109.6">R268</text>
<text x="254.8" y="117.4">R271</text>
<text x="264.5" y="117.4">R272</text>
<text x="166" y="130.5">U39</text>
<text x="100.4" y="147.3">L39</text>
<text x="140.9" y="148.3">C288</text>
<text x="169.9" y="148.3">U20</text>
<text x="46.4" y="154.1">C289</text>
<text x="46.4" y="156">1uF</text>
<text x="75.3" y="154.1">U21</text>
<text x="140.9" y="150.2">1uF</text>
<text x="200.8" y="154.1">C290</text>
<text x="200.8" y="156">0.1uF</text>
<text x="208.5" y="154.1">C291</text>
<text x="208.5" y="156">4.7uF</text>
<text x="106.2" y="159.8">C292</text>
<text x="106.2" y="161.8">0.1uF</text>
<text x="115.9" y="159.8">C293</text>
<text x="115.9" y="161.8">4.7uF</text>
<text x="169.9" y="161.8">XC6228D182VR-G</text>
<text x="75.3" y="167.6">XC6228D332VR-G</text>
<text x="156.4" y="165.6">R273</text>
<text x="179.6" y="163.7">C294</text>
<text x="179.6" y="165.6">0.1uF(NC)</text>
<text x="61.8" y="171.4">R274</text>
<text x="85" y="169.5">C295</text>
<text x="85" y="171.4">0.1uF(NC)</text>
</g>
<g font-size="1.7" fill="#f00">
<text x="257.2" y="28.4">IPL_VIU0_D17</text>
<text x="257.2" y="30.3">IPL_VIU0_D18</text>
<text x="257.2" y="32.2">IPL_VIU0_D19</text>
<text x="64.1" y="43.8">MAX96706_IN0+</text>
<text x="133.6" y="43.8">IPL_VIU0_D12</text>
<text x="133.6" y="45.7">IPL_VIU0_D13</text>
<text x="133.6" y="47.7">IPL_VIU0_D14</text>
<text x="158.3" y="45">IPL_VIU0_D12</text>
<text x="158.3" y="46.9">IPL_VIU0_D13</text>
<text x="174.2" y="45">[11]</text>
<text x="174.2" y="46.9">[11]</text>
<text x="54.5" y="53.4">MAX96706_IN1+</text>
<text x="133.6" y="49.6">IPL_VIU0_D15</text>
<text x="133.6" y="51.5">IPL_VIU0_D16</text>
<text x="133.6" y="53.4">IPL_VIU0_D17</text>
<text x="158.3" y="48.8">IPL_VIU0_D14</text>
<text x="158.3" y="50.8">IPL_VIU0_D15</text>
<text x="158.3" y="52.7">IPL_VIU0_D16</text>
<text x="174.2" y="48.8">[11]</text>
<text x="174.2" y="50.8">[11]</text>
<text x="174.2" y="52.7">[11]</text>
<text x="133.6" y="55.4">IPL_VIU0_D18</text>
<text x="133.6" y="57.3">IPL_VIU0_D19</text>
<text x="133.6" y="59.2">IPL_VIU0_D20</text>
<text x="158.3" y="54.6">IPL_VIU0_D17</text>
<text x="158.3" y="56.6">IPL_VIU0_D18</text>
<text x="158.3" y="58.5">IPL_VIU0_D19</text>
<text x="174.2" y="54.6">[11]</text>
<text x="174.2" y="56.6">[11]</text>
<text x="174.2" y="58.5">[11]</text>
<text x="69.9" y="63.1">MAX96706_LMN0</text>
<text x="69.9" y="65">MAX96706_LMN1</text>
<text x="133.6" y="61.2">IPL_VIU0_D21</text>
<text x="133.6" y="63.1">IPL_VIU0_D22</text>
<text x="133.6" y="65">IPL_VIU0_D23</text>
<text x="158.3" y="60.4">IPL_VIU0_D20</text>
<text x="158.3" y="62.4">IPL_VIU0_D21</text>
<text x="158.3" y="64.3">IPL_VIU0_D22</text>
<text x="174.2" y="60.4">[11]</text>
<text x="174.2" y="62.4">[11]</text>
<text x="174.2" y="64.3">[11]</text>
<text x="69.9" y="68.9">MAX96706_GPI</text>
<text x="133.6" y="68.9">IPL_VIU0_HSYNC</text>
<text x="133.6" y="70.8">IPL_VIU0_VSYNC</text>
<text x="158.3" y="70.1">IPL_VIU0_HSYNC</text>
<text x="158.3" y="66.2">IPL_VIU0_D23</text>
<text x="174.2" y="66.2">[11]</text>
<text x="177.4" y="70.1">[11]</text>
<text x="259.1" y="70.8">IPL_VIU0_D20</text>
<text x="69.9" y="72.7">MAX96706_ERR</text>
<text x="69.9" y="74.7">MAX96706_LOCK</text>
<text x="133.6" y="76.6">IPL_VIU0_PCLK</text>
<text x="158.3" y="72">IPL_VIU0_VSYNC</text>
<text x="158.3" y="77.8">IPL_VIU0_PCLK</text>
<text x="175.5" y="77.8">[11]</text>
<text x="177.2" y="72">[11]</text>
<text x="259.1" y="72.7">IPL_VIU0_D21</text>
<text x="43.1" y="79.7">[11]</text>
<text x="50" y="79.7">MAX96706_PWDN</text>
<text x="69.9" y="78.5">MAX96706_PWDN</text>
<text x="69.9" y="80.5">MAX96706_LFLTB</text>
<text x="129.7" y="82.4">MAX96706_SDA</text>
<text x="176.3" y="83.6">I2C1_SDA</text>
<text x="188.6" y="83.6">[3,11]</text>
<text x="69.9" y="84.3">MAX96706_MS</text>
<text x="129.7" y="84.3">MAX96706_SCL</text>
<text x="176.3" y="85.7">I2C1_SCL</text>
<text x="188.4" y="85.7">[3,11]</text>
<text x="37.3" y="105.6">MAX96706_LFLTB</text>
<text x="37.3" y="107.5">MAX96706_MS</text>
<text x="232.1" y="111.4">MAX96706_LMN1</text>
<text x="232.1" y="109.4">MAX96706_LMN0</text>
<text x="56.4" y="117.2">IPL_VIU0_D22</text>
<text x="56.4" y="119.1">IPL_VIU0_D23</text>
<text x="104.9" y="116.4">[11]</text>
<text x="111.8" y="116.4">RCON24_SPI3_SCK</text>
<text x="133.6" y="115.2">RCON24_SPI3_SCK</text>
<text x="187.7" y="115.2">MA9286_GPI</text>
<text x="205.2" y="116.4">MA9286_GPI</text>
<text x="219.5" y="116.4">[8]</text>
<text x="56.4" y="121">MAX96706_PWDN</text>
<text x="187.7" y="121">MAX96706_GPI</text>
<text x="232.1" y="124.9">MAX96706_IN0+</text>
<text x="232.1" y="126.8">MAX96706_IN1+</text>
<text x="133.6" y="159.6">MAX96706_PWR_EN</text>
<text x="12.2" y="166.6">[11]</text>
<text x="19.2" y="166.6">MAX96706_PWR_EN</text>
<text x="39" y="165.4">MAX96706_PWR_EN</text>
</g>
<g font-size="1.7" fill="#004080">
<text x="93.7" y="45.2">IN0+</text>
<text x="101.2" y="42.4" transform="rotate(-90 101.2 42.4)">AVDD</text>
<text x="108.9" y="42.5" transform="rotate(-90 108.9 42.5)">DVDD</text>
<text x="115.8" y="47.1">DOUT01</text>
<text x="115.8" y="45.2">DOUT00</text>
<text x="116.7" y="43.1" transform="rotate(-90 116.7 43.1)">IOVDD</text>
<text x="93.7" y="51">IN0-</text>
<text x="115.8" y="52.9">DOUT04</text>
<text x="115.8" y="51">DOUT03</text>
<text x="115.8" y="49">DOUT02</text>
<text x="93.7" y="54.8">IN1+</text>
<text x="110.6" y="58.7">DOUT07/ADD1</text>
<text x="110.6" y="56.8">DOUT06/ADD0</text>
<text x="112.1" y="54.8">DOUT05/HIM</text>
<text x="93.7" y="60.6">IN1-</text>
<text x="93.7" y="64.5">LMN0</text>
<text x="109.3" y="64.5">DOUT10/I2CSEL</text>
<text x="110.6" y="62.5">DOUT09/ADD3</text>
<text x="110.6" y="60.6">DOUT08/ADD2</text>
<text x="93.7" y="70.3">GPI</text>
<text x="93.7" y="66.4">LMN1</text>
<text x="110.7" y="66.4">DOUT11/CXTP</text>
<text x="112.9" y="70.3">DOUT12/HS</text>
<text x="93.7" y="74.1">ERRB</text>
<text x="93.7" y="76.1">LOCK</text>
<text x="112.9" y="72.2">DOUT13/VS</text>
<text x="114.4" y="78">PCLKOUT</text>
<text x="93.7" y="79.9">PWDNB</text>
<text x="93.7" y="81.9">LFLTB</text>
<text x="116.2" y="83.8">RX/SDA</text>
<text x="93.7" y="85.7">MS</text>
<text x="108.9" y="89.7" transform="rotate(-90 108.9 89.7)">GND-EP</text>
<text x="116.5" y="85.7">TX/SCL</text>
<text x="176.5" y="112.7" transform="rotate(-90 176.5 112.7)">VCC</text>
<text x="168.9" y="116.6">A1</text>
<text x="180.3" y="116.6">Y1</text>
<text x="168.9" y="122.4">A2</text>
<text x="180.3" y="122.4">Y2</text>
<text x="176.5" y="128.4" transform="rotate(-90 176.5 128.4)">GND</text>
<text x="170.9" y="151.3">IN</text>
<text x="170.9" y="155.2">GND</text>
<text x="176.9" y="151.3">OUT</text>
<text x="76.3" y="157.1">IN</text>
<text x="76.3" y="161">GND</text>
<text x="82.3" y="157.1">OUT</text>
<text x="170.9" y="159.1">EN</text>
<text x="175.3" y="159.1">NR/FB</text>
<text x="76.3" y="164.9">EN</text>
<text x="80.7" y="164.9">NR/FB</text>
</g>
<g font-size="1.7" fill="#00f">
<text x="243.3" y="185">S32V Carrier-MAX96706 Camera IN</text>
<text x="222" y="190.7">Custom</text>
<text x="233.6" y="190.7">S32V234 Carrier Board Rev0_6:S32V234 Carrier Board Rev0_6</text>
</g>
<g font-size="1.4">
<text x="30.9" y="1.5">5</text>
<text x="88.8" y="1.5">4</text>
<text x="146.7" y="1.5">3</text>
<text x="204.7" y="1.5">2</text>
<text x="262.6" y="1.5">1</text>
<text x=".5" y="27.3">D</text>
<text x="292" y="27.3">D</text>
<text x=".5" y="75.6">C</text>
<text x="292" y="75.6">C</text>
<text x=".5" y="123.8">B</text>
<text x="292" y="123.8">B</text>
<text x=".5" y="172.1">A</text>
<text x="292" y="172.1">A</text>
<text x="30.9" y="196.4">5</text>
<text x="88.8" y="196.4">4</text>
<text x="146.7" y="196.4">3</text>
<text x="204.7" y="196.4">2</text>
<text x="262.6" y="196.4">1</text>
</g>
</svg>
